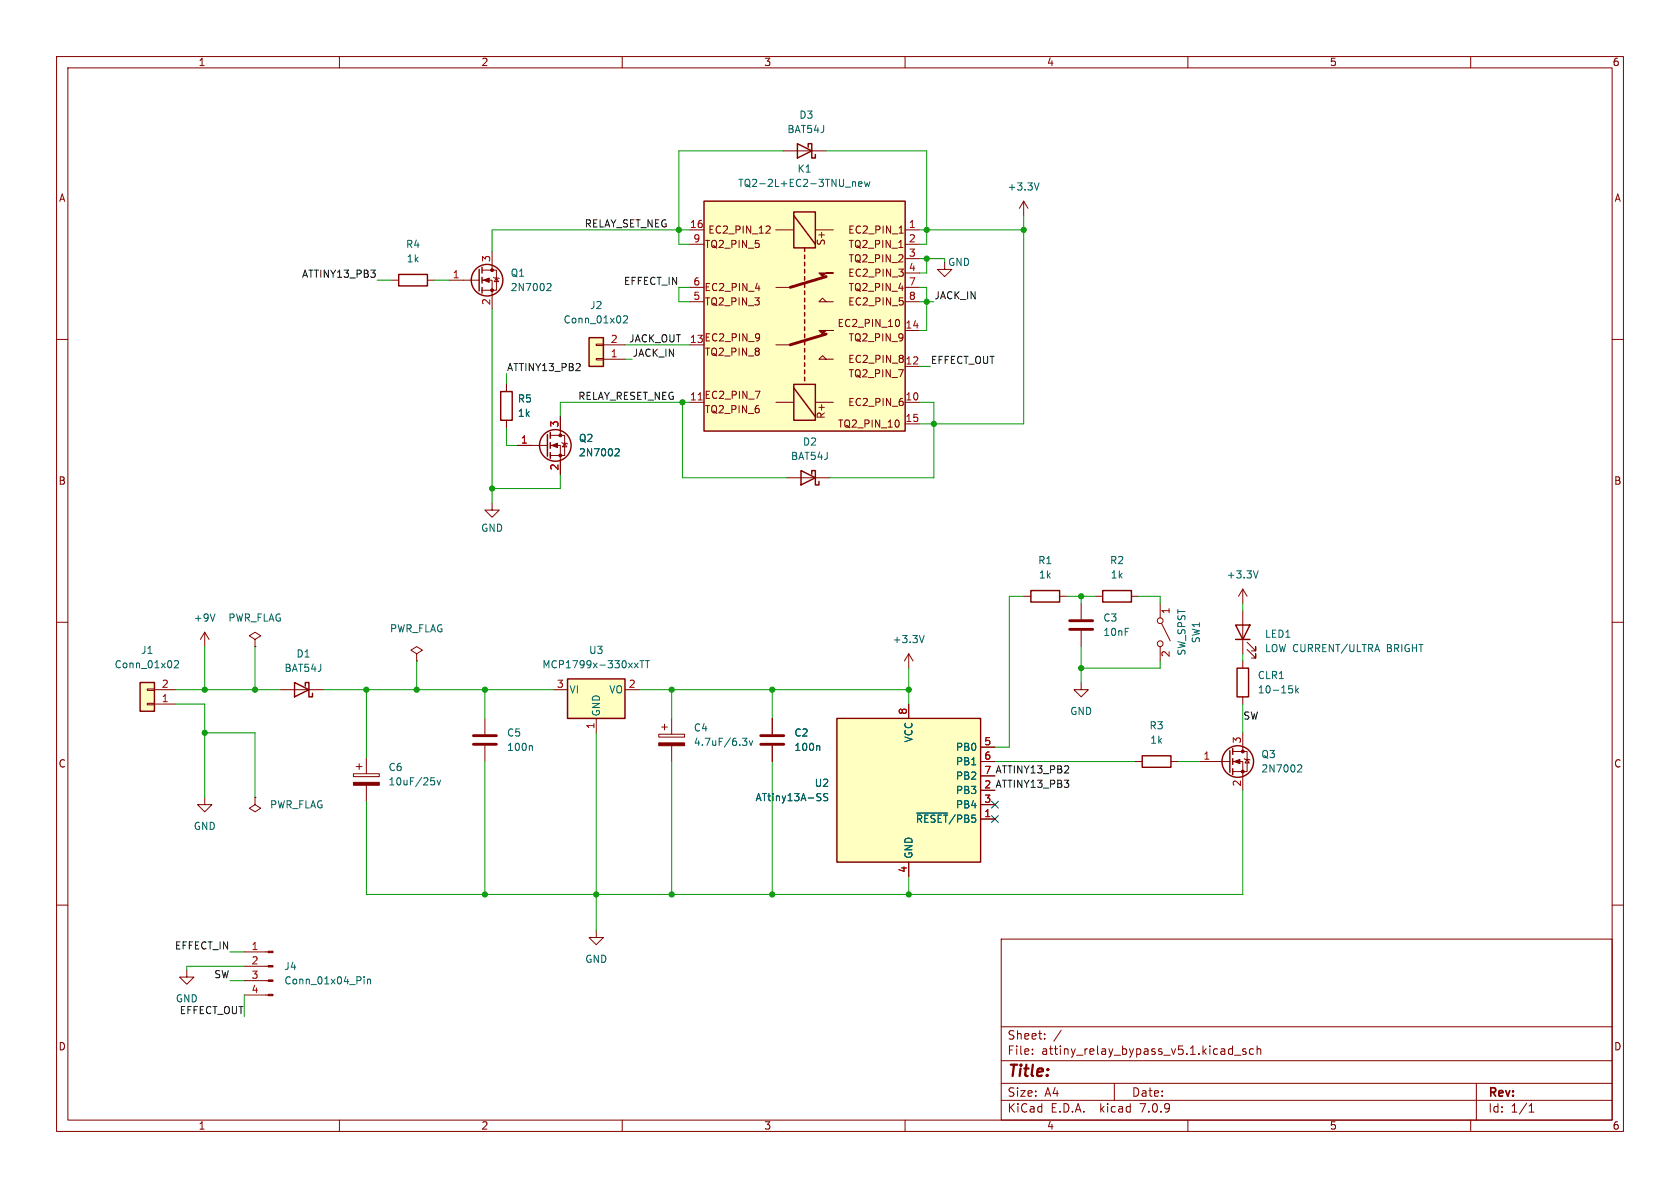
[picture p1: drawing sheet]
<svg xmlns="http://www.w3.org/2000/svg" width="297mm" height="210mm" viewBox="0 0 297 210" stroke-linecap="round" stroke-linejoin="round" font-family="sans-serif">
<g fill="none" stroke="#840000" stroke-width=".18">
<path d="M10 10h277v190h-277zM12 12h273v186h-273zM60 10v2M110 10v2M160 10v2M210 10v2M260 10v2M135.9 39.9l.3 .3-.1 .3-.7 .7h.8M138.4 26.7h7.6M181 35.6l-.8 1.2M181 35.6v2.5M181 35.6l.7 1.2"/>
<path d="M10 60h2M69.2 49.5h1.3M75.6 49.5h1.2M79.4 49.5h5.3M85.2 49.5h1.8v5.1M85.2 47.8h2.6v3.5h-2.6M87 44.5v3.3M87.2 49l.2 .1h.7l.2 .2M87.8 49.1l.3 .7h-.7zM121.9 40.6h2.6M121.9 50.8h2.6M121.9 43.2h2.6"/>
<path d="M121.9 53.3h2.6M133.6 51h.7M137.2 40.6h3.1M137.2 50.8h2.5M144.1 40.6h3.2M146 53.3l-.6-.6-.6 .6h2.5M158.7 56.5a.79 .79 0 0 1 0 1.2M158.9 43.8h.7M159 41.2h.7M160 40.6h2.6M160 50.8h2.6M160 58.4h2.6"/>
<path d="M160 43.2h2.6M160 45.7h2.6M160 48.3h2.6M160 53.3h2.6M167 46.4v1.2h-1.3l1.3 1.3 1.3-1.3h-1.3M285 60h2M89.5 67.9v1.3M89.5 74.3v1.3M91.4 78.7h5.4M97.3 78.7h1.8v5.1M97.3 77h2.5v3.5h-2.5M99.1 73.7v3.3"/>
<path d="M99.3 78.2l.1 .2h.8l.1 .1M99.8 78.4l.4 .6h-.8zM105.4 60.8h1.3v.3h-1.3zM105.4 63.4h1.3v.2h-1.3zM106.7 63.5h3.8M106.7 61h3.8M133.5 69.2h.8l-.5 1.2M137.2 61h2.5M137.2 71.1h3.1M144.1 71.1h3.2M146 63.5l-.6-.6-.6 .6h2.5M158.8 74.4l.2 .3-.2 .7"/>
<path d="M160 71.1h2.6M160 64.8h2.6M160 74.9h2.6M87 88.9v1.3h1.3l-1.3 1.2-1.3-1.2h1.3M139.1 84.5h7.6M10 110h2M36.2 111.8l-.8 1.2M36.2 111.8v2.5M36.2 111.8l.8 1.2M45.1 113l1-.6-1-.6-1 .6 1 .6v1.3M45.1 114.3h.1M73.7 115.6l1-.7-1-.6-1.1 .6 1.1 .7v1.2"/>
<path d="M73.7 116.8h.1M160.7 115.6l-.8 1.2M160.7 115.6v2.5M160.7 115.6l.7 1.2M181 105.4h1.2M187.3 105.4h1.3M191.1 106.7v2.8M191.1 111.5v2.8M193.7 105.4h1.2M200 105.4h1.3M205.1 106.7v2.5M205.1 114.3v2.5"/>
<path d="M205.4 110.2l1.5 3.1M219.7 104.1l-.8 1.3M219.7 104.1v2.6M219.7 108v7.6M219.7 116.8v1.3M219.7 104.1l.8 1.3M220.5 114.8l1.5 1.5v-.7v.7h-.8M220.5 113.5l1.5 1.6v-.8v.8h-.8M285 110h2M26 121.8h1.3v.2h-1.3zM26 124.3h1.3v.3h-1.3zM27.3 124.5h3.8"/>
<path d="M27.3 121.9h3.8M49.5 121.9h7.6M62.5 136.8h4.6v.5h-4.6zM63 135.5h1M63.5 135v1M64.8 134v2.8M64.8 138.8v2.8M85.7 127v2.8M85.7 131.8v2.8M97.8 121.9h2.5M105.4 127v2.5M110.5 121.9h2.5"/>
<path d="M116.5 129.8h4.5v.5h-4.5zM117 128.5h1M117.5 128v1M118.7 127v2.8M118.7 131.8v2.8M136.5 127v2.8M136.5 131.8v2.8M160.7 124.5v2.5M173.4 134.6h2.5M173.4 132.1h2.5M173.4 137.2h2.5M191.1 120.7v1.2h1.3l-1.3 1.3-1.2-1.3h1.2"/>
<path d="M200.7 134.6h1.2M207 134.6h1.3M212.1 134.6h5.3M217.9 134.6h1.8v5.1M217.9 132.8h2.6v3.6h-2.6M219.7 123.2v1.3M219.7 129.5v3.3M220 134.1l.1 .1h.8l.1 .2M220.5 134.2l.4 .7h-.8zM10 160h2M36.2 141v1.2h1.3l-1.3 1.3-1.3-1.3h1.3M45.1 141v1.2l1 .7-1 .6-1-.6 1-.7"/>
<path d="M45.1 141h.1M160.7 152.4v2.5M173.4 144.8h2.5M173.4 142.2h2.5M285 160h2M33 171.5v1.2h1.3l-1.3 1.3-1.3-1.3h1.3M43.2 175.9h4.2M43.2 173.4h4.2M43.2 170.8h4.2M43.2 168.3h4.2M105.4 164.5v1.2h1.3l-1.3 1.3-1.3-1.3h1.3M177 166h108v32h-108z"/>
<path d="M60 198v2M110 198v2M160 198v2M177 194.5h108M177 191.5h108M177 187.5h108M177 181.5h108M182.5 186.3v.1M182.5 185.5v.1M184.7 183.6v.1M184.7 182.8v.1M187.6 182.1l-1.3 2"/>
<path d="M197 191.5v3M210 198v2M218.2 186.5h1.2M220.2 185.5l-.3-.1-.2 .2v.2l.5 .2v.3h-.5M221.6 185.5l-.4-.1-.3 .3v.4l.1 .2h.6M222.2 185.5l.3-.1 .3 .1 .1 .9M222.2 184.9v1.5M260 198v2M261 191.5v6.5M270.3 196.6h.9M270.3 195.5l.4-.4v1.5"/>
<circle cx="205.1" cy="113.8" r=".51"/>
<circle cx="205.1" cy="109.7" r=".51"/>
</g>
<g fill="none" stroke="#840000" stroke-width=".25">
<path d="M124.5 35.6h35.5v40.6h-35.5zM140.3 37.5h3.8v6.3h-3.8zM140.3 38.1l3.8 5.1M141 25.4l2.5 1.3-2.5 1.2zM142.9 26v-.6h.6v2.5h.6v-.6M70.5 48.5h5.1v2h-5.1zM84.7 47.6v3.8M85.2 47.2v1.1M85.2 49v1M85.2 50.8v1M104.1 59.7h2.6v5.1h-2.6zM142.2 43.8v.7"/>
<path d="M142.2 45.1v.6M142.2 46.4v.6M142.2 47.6v.7M142.2 48.9v.6M142.2 50.2v.6M142.2 51.4v.7M142.2 52.7v.6M142.2 54v.6M142.2 55.2v.7M142.2 56.5v.7M142.2 57.8v.6M142.2 59.1v.6"/>
<path d="M88.5 69.2h2.1v5.1h-2.1zM96.8 76.8v3.8M97.3 76.5v1M97.3 78.2v1M140.3 67.9h3.8v6.4h-3.8zM140.3 68.6l3.8 5.1M142.2 60.3v.7M142.2 61.6v.6M142.2 62.9v.6M142.2 64.1v.7M142.2 65.4v.6M142.2 66.7v.6"/>
<path d="M97.3 80v1M141.6 83.2l2.5 1.3-2.5 1.2zM143.5 83.8v-.6h.6v2.5h.7v-.6M182.2 104.4h5.1v2h-5.1zM194.9 104.4h5.1v2h-5.1zM218.4 110.5h2.6l-1.3 2.5zM218.4 113h2.6M218.7 118.1h2v5.1h-2zM24.8 120.7h2.5v5h-2.5zM52.1 120.7l2.5 1.2-2.5 1.3zM54 121.3v-.6h.6v2.5h.6v-.6M100.3 120h10.2v7h-10.2z"/>
<path d="M148 127h25.4v25.4h-25.4zM201.9 133.6h5.1v2h-5.1zM217.4 132.7v3.8M217.9 132.3v1.1M217.9 134.1v1M217.9 135.9v1"/>
<circle cx="86.1" cy="49.5" r="2.79"/>
<circle cx="98.2" cy="78.7" r="2.79"/>
<circle cx="218.8" cy="134.6" r="2.79"/>
</g>
<g fill="none" stroke="#006464" stroke-width=".18">
<path d="M150.9 32.1l.4 .2v.7M151.8 32.5l.6-.1-.1-.2-.3-.1-.2 .2 .1 .6h.4M152.8 32.1l.3 .9 .2-.6 .2 .6 .3-.9M183.7 32.3l-.4 1.3M96.9 50.1l.4 .1 .1 .3-.8 .9h.8M110.2 55.9l.5-.1 .2 .4-.7 .9h.7M108.9 79.3l.5 .1 .1 .3-.8 .9h.8M30.8 116.9l.5-.1 .3 .3-.8 1h.8M38 108.5l-.4 1.3M112.2 117.2l.6 .9M112.8 117.2l-.6 .9M113.1 116.8h.7"/>
<path d="M113.5 116.8v1.3M114.1 116.8h.7M114.5 116.8v1.3M163.4 112.3l-.4 1.3M222.4 100.9l-.4 1.3M76.2 137.5h.6M76.3 138h.3l.3 .2-.2 .5-.4 .1M77.3 137.9l.3 .9 .3-.9M93.9 131.8l.2 .2v.7M131.3 130.5h.7l-.4 .5 .4 .1v.4l-.2 .3h-.4M132.5 130.9l.3 .9 .3-.9M144.7 131.8l.2 .2v.7"/>
<path d="M227.9 121.2h.6M228 121.7h.3l.2 .3-.1 .4-.4 .1M229.1 121.2v1.3M229.2 122l.4 .5M229.6 121.7l-.5 .4M229.6 135.2l.4 .1 .1 .3-.8 .9h.8M144.9 140.3h.2M145.1 141.1v.3M146.3 140.3h-.5l-.1 .1v.4l.5 .2 .1 .3-.2 .2h-.5M162 143.7h5.5M64.4 172.7v.1M64.4 173.1v.8"/>
<path d="M65 173.1v.8M65 173.2l.2-.1h.3v.8"/>
</g>
<g fill="#ffffc2" stroke="#ffffc2" stroke-width=".18">
<path d="M24.8 120.7h2.5v5h-2.5z"/>
<path d="M100.3 120h10.2v7h-10.2z"/>
<path d="M104.1 59.7h2.6v5.1h-2.6z"/>
<path d="M148 127h25.4v25.4h-25.4z"/>
<path d="M124.5 35.6h35.5v40.6h-35.5z"/>
</g>
<g fill="#840000" stroke="#840000" stroke-width=".18">
<path d="M85.5 49.5l1-.4v.8z"/>
<path d="M62.5 138.3h4.6v.5h-4.6z"/>
<path d="M47.4 175.8h.9v.2h-.9z"/>
<path d="M47.4 173.2h.9v.3h-.9z"/>
<path d="M47.4 170.7h.9v.2h-.9z"/>
<path d="M47.4 168.1h.9v.3h-.9z"/>
<path d="M116.5 131.3h4.5v.5h-4.5z"/>
<path d="M218.2 134.6l1-.4v.8z"/>
<path d="M97.5 78.7l1.1-.3v.7z"/>
<path d="M144.8 58.4h2.5h-1.3l-.6 .7z"/>
<path d="M144.8 48.3h2.5h-1.3l-.6 .6z"/>
<circle cx="87" cy="51.3" r=".25"/>
<circle cx="87" cy="47.8" r=".25"/>
<circle cx="219.7" cy="136.4" r=".25"/>
<circle cx="219.7" cy="132.8" r=".25"/>
<circle cx="99.1" cy="80.5" r=".25"/>
<circle cx="99.1" cy="77" r=".25"/>
</g>
<path d="M146 59.1l-6.3 1.9M146 48.9l-6.3 1.9M189.1 109.7h4.1M189.1 111.3h4.1M83.7 130h4.1M83.7 131.6h4.1M134.5 130h4.1M134.5 131.6h4.1" fill="none" stroke="#840000" stroke-width=".51"/>
<g fill="none" stroke="#009600" stroke-width=".18">
<path d="M138.4 26.7h-18.4v16.5h1.9M146 26.7h17.8v16.5h-1.2M181 38.1v36.8h-18.4M66.7 49.5h2.5M76.8 49.5h2.6M87 54.6v34.3M121.9 40.6h-34.9v3.9M121.9 50.8h-1.9v2.5h1.9M162.6 50.8h1.2v7.6h-1.2M162.6 40.6h18.4M162.6 45.7h4.4M162.6 53.3h2.5"/>
<path d="M163.8 45.7v2.6h-1.2M89.5 66v1.9M89.5 75.6v3.1h1.9M110.5 63.5h1.3M110.5 61h11.4M120.6 71.1v13.4h18.5M121.9 71.1h-22.8v2.6M162.6 64.8h1.9M162.6 71.1h2.5v13.4h-18.4M99.1 83.8v2.6h-12.1M36.2 114.3v7.6M45.1 114.3v7.6"/>
<path d="M73.7 116.8v5.1M160.7 118.1v6.4M181 105.4h-2.6v26.7h-2.5M188.6 105.4h5.1M191.1 105.4v1.3M191.1 114.3v6.4M201.3 105.4h3.8v1.3M205.1 116.8v1.3h-14M219.7 106.7v1.3M219.7 115.6v1.2M31.1 121.9h18.4M31.1 124.5h5.1v16.5"/>
<path d="M36.2 129.5h8.9v11.5M57.1 121.9h40.7M64.8 121.9v12.1M85.7 121.9v5.1M85.7 134.6v23.5M105.4 129.5v35M113 121.9h47.7M118.7 121.9v5.1M118.7 134.6v23.5M136.5 121.9v5.1M136.5 134.6v23.5M175.9 134.6h24.8"/>
<path d="M208.3 134.6h3.8M219.7 139.7v18.4h-154.9v-16.5M219.7 124.5v5M160.7 154.9v3.2M40.6 168.3h2.6M40.6 173.4h2.6M43.2 170.8h-10.2v.7M43.2 175.9v3.8"/>
</g>
<path d="M175.3 141.6l1.2 1.2M175.3 144.2l1.2 1.2M176.5 141.6l-1.2 1.2M176.5 144.2l-1.2 1.2" fill="none" stroke="#000084" stroke-width=".18"/>
<g fill="#009600" stroke="#009600" stroke-width=".18">
<circle cx="105.4" cy="158.1" r=".46"/>
<circle cx="118.7" cy="158.1" r=".46"/>
<circle cx="85.7" cy="121.9" r=".46"/>
<circle cx="73.7" cy="121.9" r=".46"/>
<circle cx="118.7" cy="121.9" r=".46"/>
<circle cx="136.5" cy="121.9" r=".46"/>
<circle cx="181" cy="40.6" r=".46"/>
<circle cx="163.8" cy="53.3" r=".46"/>
<circle cx="160.7" cy="158.1" r=".46"/>
<circle cx="160.7" cy="121.9" r=".46"/>
<circle cx="136.5" cy="158.1" r=".46"/>
<circle cx="87" cy="86.4" r=".46"/>
<circle cx="64.8" cy="121.9" r=".46"/>
<circle cx="85.7" cy="158.1" r=".46"/>
<circle cx="36.2" cy="129.5" r=".46"/>
<circle cx="45.1" cy="121.9" r=".46"/>
<circle cx="36.2" cy="121.9" r=".46"/>
<circle cx="120" cy="40.6" r=".46"/>
<circle cx="163.8" cy="40.6" r=".46"/>
<circle cx="163.8" cy="45.7" r=".46"/>
<circle cx="165.1" cy="74.9" r=".46"/>
<circle cx="120.6" cy="71.1" r=".46"/>
<circle cx="191.1" cy="105.4" r=".46"/>
<circle cx="191.1" cy="118.1" r=".46"/>
</g>
<text font-size="2.8" fill="#840000" x="178" y="190.9">Title:</text>
<g font-size="2.1" fill="#840000">
<text x="178" y="184">Sheet:</text>
<text x="178" y="186.7">File:</text>
<text x="184.1" y="186.7">attiny_relay_bypass_v5.1.kicad_sch</text>
<text x="178" y="196.9">KiCad</text>
<text x="178" y="194.1">Size:</text>
<text x="184.7" y="194.1">A4</text>
<text x="185.7" y="196.9">E.D.A.</text>
<text x="194.6" y="196.9">kicad</text>
<text x="200" y="194.1">Date:</text>
<text x="201.8" y="196.9">7.0.9</text>
<text x="263" y="194.3">Rev:</text>
<text x="263" y="196.9">Id:</text>
<text x="267.1" y="196.9">1/1</text>
</g>
<g font-size="1.8" fill="#840000">
<text x="35" y="11.9">1</text>
<text x="85" y="11.9">2</text>
<text x="135" y="11.9">3</text>
<text x="185" y="11.9">4</text>
<text x="235" y="11.9">5</text>
<text x="285" y="11.9">6</text>
<text x="10.3" y="35.9">A</text>
<text x="285.3" y="35.9">A</text>
<text x="125.1" y="41.5">EC2_PIN_12</text>
<text x="149.8" y="41.5">EC2_PIN_1</text>
<text x="124.5" y="44.1">TQ2_PIN_5</text>
<text x="146" y="43.5" transform="rotate(-90 146 43.5)">S+</text>
<text x="149.9" y="44.1">TQ2_PIN_1</text>
<text x="149.9" y="46.6">TQ2_PIN_2</text>
<text x="124.4" y="51.7">EC2_PIN_4</text>
<text x="149.8" y="49.1">EC2_PIN_3</text>
<text x="149.9" y="51.7">TQ2_PIN_4</text>
<text x="124.5" y="54.2">TQ2_PIN_3</text>
<text x="148" y="58">EC2_PIN_10</text>
<text x="149.8" y="54.2">EC2_PIN_5</text>
<text x="124.5" y="63.1">TQ2_PIN_8</text>
<text x="149.8" y="64.4">EC2_PIN_8</text>
<text x="149.9" y="60.6">TQ2_PIN_9</text>
<text x="149.8" y="72">EC2_PIN_6</text>
<text x="149.9" y="66.9">TQ2_PIN_7</text>
<text x="124.5" y="73.3">TQ2_PIN_6</text>
<text x="146" y="74.2" transform="rotate(-90 146 74.2)">R+</text>
<text x="148" y="75.8">TQ2_PIN_10</text>
<text x="10.3" y="85.9">B</text>
<text x="285.3" y="85.9">B</text>
<text x="10.3" y="135.9">C</text>
<text x="285.3" y="135.9">C</text>
<text x="173.9" y="139.4">2 ATTINY13_PB3</text>
<text x="10.3" y="185.9">D</text>
<text x="285.3" y="185.9">D</text>
<text x="35" y="199.9">1</text>
<text x="85" y="199.9">2</text>
<text x="135" y="199.9">3</text>
<text x="185" y="199.9">4</text>
<text x="235" y="199.9">5</text>
<text x="285" y="199.9">6</text>
</g>
<g font-size="1.8" fill="#006464">
<text x="139.1" y="23.7">BAT54J</text>
<text x="141.2" y="21.2">D3</text>
<text x="130.4" y="33.2">TQ2-2L+EC2-3TNU_new</text>
<text x="140.9" y="30.7">K1</text>
<text x="178" y="33.9">+3.3V</text>
<text x="71.7" y="44">R4</text>
<text x="71.8" y="46.6">1k</text>
<text x="90.2" y="49.1">Q1</text>
<text x="90.2" y="51.7">2N7002</text>
<text x="99.5" y="57.4">Conn_01x02</text>
<text x="104.2" y="54.8">J2</text>
<text x="91.4" y="71.3">R5</text>
<text x="91.4" y="73.9">1k</text>
<text x="102.2" y="78.3">Q2</text>
<text x="102.2" y="80.9">2N7002</text>
<text x="139.7" y="81.5">BAT54J</text>
<text x="141.9" y="79">D2</text>
<text x="85" y="94.2">GND</text>
<text x="183.4" y="99.9">R1</text>
<text x="196.1" y="99.9">R2</text>
<text x="183.6" y="102.5">1k</text>
<text x="196.3" y="102.5">1k</text>
<text x="216.8" y="102.5">+3.3V</text>
<text x="34.2" y="110.1">+9V</text>
<text x="40.3" y="110.1">PWR_FLAG</text>
<text x="68.8" y="112">PWR_FLAG</text>
<text x="157.7" y="113.9">+3.3V</text>
<text x="195" y="110.1">C3</text>
<text x="195" y="112.6">10nF</text>
<text x="212.3" y="113.8" transform="rotate(-90 212.3 113.8)">SW1</text>
<text x="223.5" y="112.9">LED1</text>
<text x="20.2" y="118.3">Conn_01x02</text>
<text x="24.8" y="115.8">J1</text>
<text x="50.2" y="119">BAT54J</text>
<text x="52.3" y="116.4">D1</text>
<text x="95.8" y="118.3">MCP1799x-330xxTT</text>
<text x="104" y="115.8">U3</text>
<text x="209.8" y="116" transform="rotate(-90 209.8 116)">SW_SPST</text>
<text x="223.5" y="115.5">LOW CURRENT/ULTRA</text>
<text x="245.3" y="115.5">BRIGHT</text>
<text x="100.6" y="122.8">VI</text>
<text x="107.6" y="122.8">VO</text>
<text x="222.3" y="122.8">10-15k</text>
<text x="222.3" y="120.2">CLR1</text>
<text x="89.5" y="130.4">C5</text>
<text x="106.3" y="126.7" transform="rotate(-90 106.3 126.7)">GND</text>
<text x="122.6" y="129.5">C4</text>
<text x="140.3" y="130.4">C2</text>
<text x="161.5" y="131.3" transform="rotate(-90 161.5 131.3)">VCC</text>
<text x="189.1" y="126.6">GND</text>
<text x="203.1" y="129.1">R3</text>
<text x="203.2" y="131.7">1k</text>
<text x="68.6" y="136.5">C6</text>
<text x="89.5" y="132.9">100n</text>
<text x="122.6" y="132.1">4.7uF/6.3v</text>
<text x="140.3" y="132.9">100n</text>
<text x="168.9" y="132.9">PB0</text>
<text x="168.9" y="135.5">PB1</text>
<text x="222.9" y="134.2">Q3</text>
<text x="222.9" y="136.8">2N7002</text>
<text x="47.6" y="143.1">PWR_FLAG</text>
<text x="68.6" y="139">10uF/25v</text>
<text x="133.5" y="141.8">ATtiny13A-SS</text>
<text x="143.9" y="139.3">U2</text>
<text x="168.9" y="140.6">PB3</text>
<text x="168.9" y="143.1">PB4</text>
<text x="168.9" y="138">PB2</text>
<text x="34.2" y="146.9">GND</text>
<text x="161.8" y="145.6">~{RESET}/PB5</text>
<text x="161.5" y="151.9" transform="rotate(-90 161.5 151.9)">GND</text>
<text x="50.2" y="171.7">J4</text>
<text x="103.4" y="170.4">GND</text>
<text x="50.2" y="174.2">Conn_01x04_Pin</text>
</g>
<g font-size="1.8" fill="#0f0f0f">
<text x="103.3" y="40.3">RELAY_SET_NEG</text>
<text x="53.3" y="49.2">ATTINY13_PB3</text>
<text x="110.2" y="50.5">EFFECT_IN</text>
<text x="165.1" y="53">JACK_IN</text>
<text x="89.5" y="65.7">ATTINY13_PB2</text>
<text x="111.1" y="60.6">JACK_OUT</text>
<text x="111.8" y="63.2">JACK_IN</text>
<text x="164.5" y="64.4">EFFECT_OUT</text>
<text x="102.1" y="70.8">RELAY_RESET_NEG</text>
<text x="219.7" y="127.3">SW</text>
<text x="173.9" y="136.9">7 ATTINY13_PB2</text>
<text x="30.8" y="167.9">EFFECT_IN</text>
<text x="37.8" y="173">SW</text>
<text x="31" y="177.4">GND</text>
<text x="31.7" y="179.4">EFFECT_OUT</text>
</g>
<g font-size="1.8" fill="#a90000">
<text x="121.9" y="40.4">16</text>
<text x="160.6" y="40.4">1</text>
<text x="86.7" y="46.4" transform="rotate(-90 86.7 46.4)">3</text>
<text x="122.5" y="42.9">9</text>
<text x="160.6" y="42.9">2</text>
<text x="160.6" y="45.5">3</text>
<text x="79.9" y="49.3">1</text>
<text x="122.5" y="53.1">5</text>
<text x="122.5" y="50.5">6</text>
<text x="160.6" y="48">4</text>
<text x="160.6" y="50.5">7</text>
<text x="160.6" y="53.1">8</text>
<text x="86.7" y="54" transform="rotate(-90 86.7 54)">2</text>
<text x="160" y="58.2">14</text>
<text x="107.9" y="63.2">1</text>
<text x="107.9" y="60.7">2</text>
<text x="121.9" y="60.7">13 EC2_PIN_9</text>
<text x="160" y="64.5">12</text>
<text x="121.9" y="70.9">11 EC2_PIN_7</text>
<text x="160" y="70.9">10</text>
<text x="98.8" y="75.6" transform="rotate(-90 98.8 75.6)">3</text>
<text x="160" y="74.7">15</text>
<text x="92" y="78.5">1</text>
<text x="98.8" y="83.3" transform="rotate(-90 98.8 83.3)">2</text>
<text x="207.1" y="108.7" transform="rotate(-90 207.1 108.7)">1</text>
<text x="207.1" y="116.3" transform="rotate(-90 207.1 116.3)">2</text>
<text x="28.5" y="124.2">1</text>
<text x="28.5" y="121.7">2</text>
<text x="98.4" y="121.7">3</text>
<text x="111.1" y="121.7">2</text>
<text x="105.2" y="129" transform="rotate(-90 105.2 129)">1</text>
<text x="160.4" y="126.4" transform="rotate(-90 160.4 126.4)">8</text>
<text x="173.9" y="131.8">5</text>
<text x="219.5" y="131.5" transform="rotate(-90 219.5 131.5)">3</text>
<text x="173.9" y="134.4">6</text>
<text x="173.9" y="136.9">7</text>
<text x="212.7" y="134.4">1</text>
<text x="173.9" y="142">3</text>
<text x="173.9" y="139.4">2</text>
<text x="219.5" y="139.1" transform="rotate(-90 219.5 139.1)">2</text>
<text x="173.9" y="144.5">1</text>
<text x="160.4" y="154.4" transform="rotate(-90 160.4 154.4)">4</text>
<text x="44.4" y="168">1</text>
<text x="44.4" y="170.6">2</text>
<text x="44.4" y="173.1">3</text>
<text x="44.4" y="175.6">4</text>
</g>
<text font-size="1.8" fill="#009600" x="167.5" y="47.2">GND</text>
</svg>
